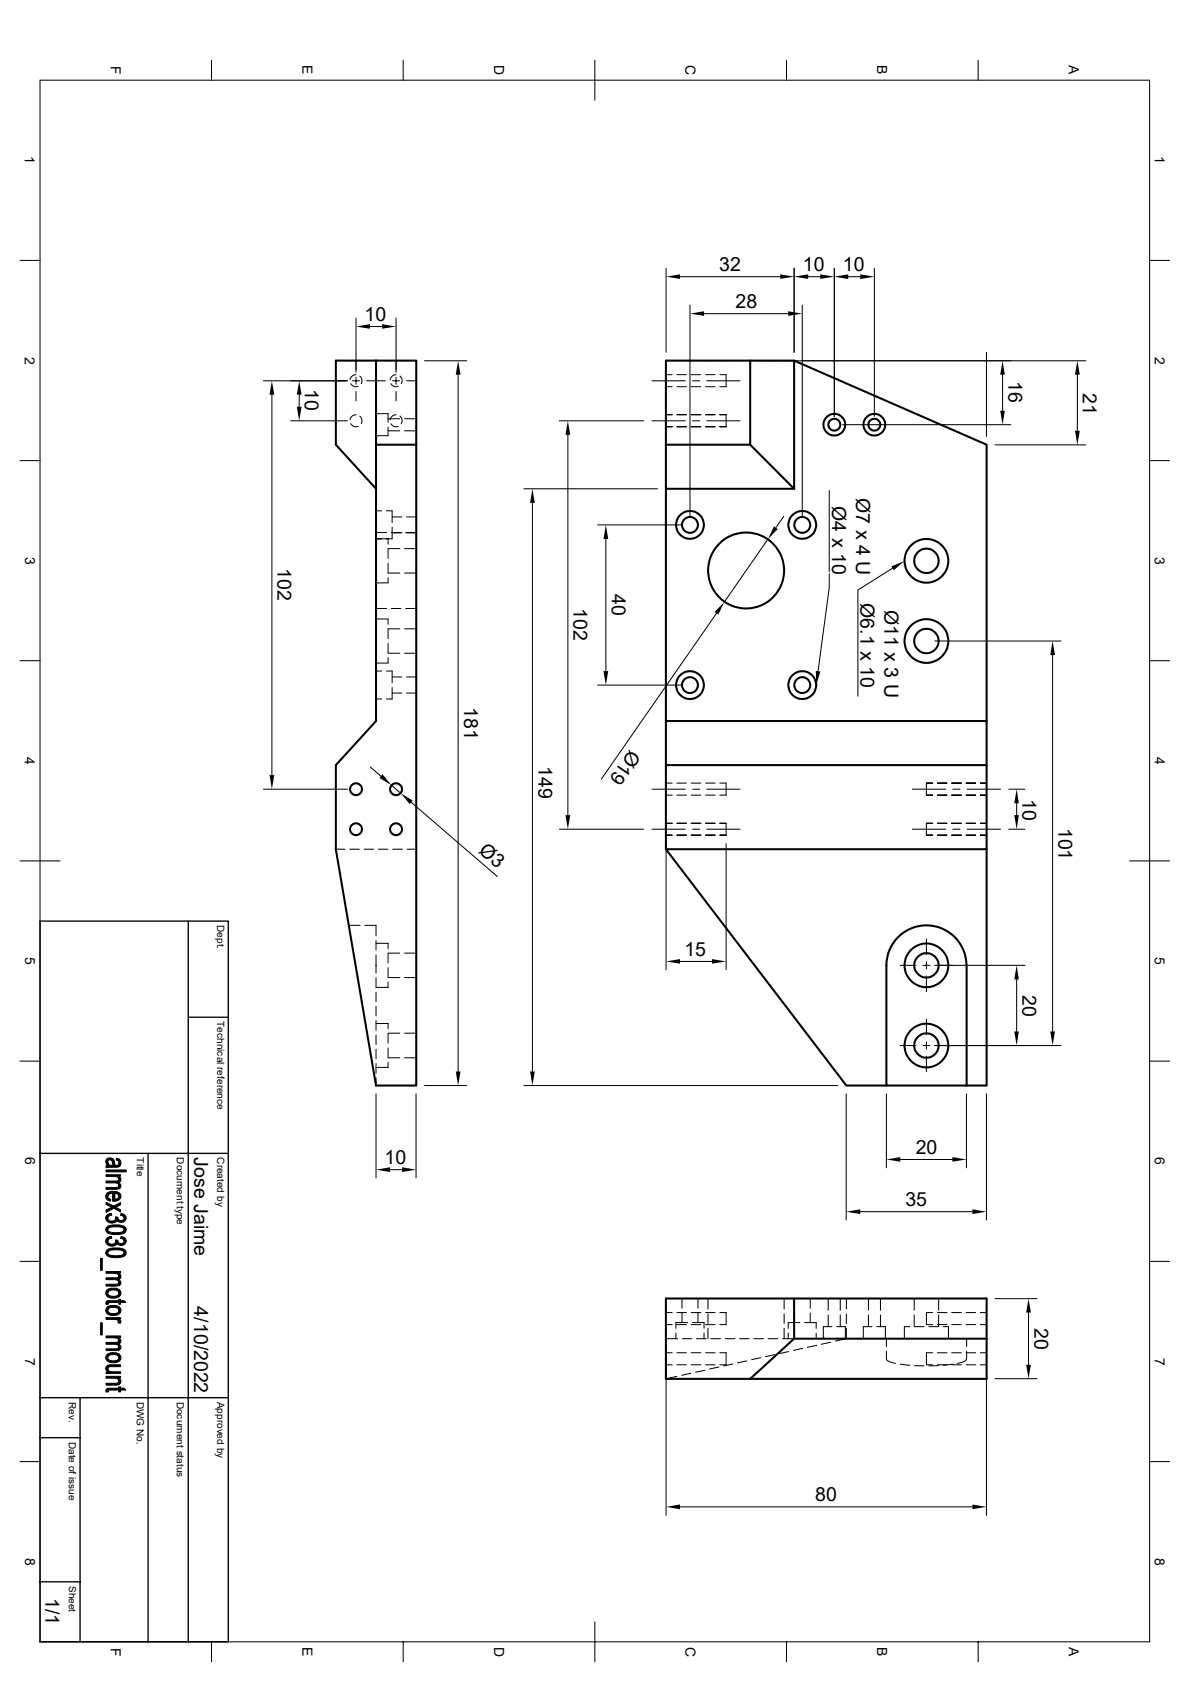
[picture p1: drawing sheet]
<svg xmlns="http://www.w3.org/2000/svg" width="297mm" height="420mm" viewBox="0 0 297 420" stroke-linecap="round" stroke-linejoin="round" font-family="sans-serif">
<g fill="none" stroke="#000" stroke-width=".51">
<path d="M93.9 90v90l-10.1 11.1v20.9l10.1 59.1h10v-160.1M93.9 90h-10.1v21l10.1 11M93.9 90h10v21M187.2 90h11M93.9 111h10M166.2 111h21v-21h-21v101.1M187.2 111l11 11M166.2 122h32v-32l48.1 21v69M166.2 191.1h80.1v20.9h-80.1zM166.2 180h80.1v11.1M166.2 212l45 59.1h10M246.3 212v59.1h-5"/>
<path d="M224.2 234a10 10 0 0 1 10.8-2.2 10 10 0 0 1 6.2 9.2l.1 30.1h-20.1v-30.1a10.1 10.1 0 0 1 3-7zM198.2 324.2h-32v20.1h21l11-10M198.2 334.3v-10.1h48.1v20.1h-59.1M198.2 334.3h48.1"/>
<circle cx="208.2" cy="106" r="2.71"/>
<circle cx="208.2" cy="106" r="1.49"/>
<circle cx="218.2" cy="106" r="2.71"/>
<circle cx="218.2" cy="106" r="1.49"/>
<circle cx="172.2" cy="131.1" r="1.98"/>
<circle cx="172.2" cy="131.1" r="3.5"/>
<circle cx="200.2" cy="131.1" r="1.98"/>
<circle cx="200.2" cy="131.1" r="3.5"/>
<circle cx="186.2" cy="142.5" r="9.5"/>
<circle cx="231.2" cy="140" r="3"/>
<circle cx="231.2" cy="140" r="5.5"/>
<circle cx="172.2" cy="171.1" r="1.98"/>
<circle cx="172.2" cy="171.1" r="3.5"/>
<circle cx="200.2" cy="171.1" r="1.98"/>
<circle cx="200.2" cy="171.1" r="3.5"/>
<circle cx="231.2" cy="160.1" r="3"/>
<circle cx="231.2" cy="160.1" r="5.5"/>
<circle cx="88.9" cy="197.1" r="1.49"/>
<circle cx="98.9" cy="197.1" r="1.49"/>
<circle cx="88.9" cy="207.1" r="1.49"/>
<circle cx="98.9" cy="207.1" r="1.49"/>
<circle cx="231.2" cy="241.1" r="3"/>
<circle cx="231.2" cy="241.1" r="5.5"/>
<circle cx="231.2" cy="261.1" r="3"/>
<circle cx="231.2" cy="261.1" r="5.5"/>
</g>
<g fill="none" stroke="#000" stroke-width=".25">
<path d="M52.8 15v5M100.6 15v5M148.5 15v10M196.3 15v5M244.1 15v5M10 20h276.9v390h-276.9zM5 65h5M88.9 79.4v13.6M98.8 79.4v13.6M166.2 67v21M169.7 69.1h25M172.2 76.2v52.7"/>
<path d="M175.7 78.3h21M198.2 67v21M200.2 76.2v52.7M201.7 69.1h3M208.2 67v37M211.7 69.1h3M218.2 67v37M286.9 65h5M65.7 95.1h21M67.9 98.6v94.9M74.7 98.6v3M87.5 95.8a1.5 1.5 0 0 0 1.9 .6"/>
<path d="M88 95.1h1.7M88.9 93.6a1.48 1.48 0 0 0-1.5 1.2M88.9 94.2v1.8M88.9 97.7v2.4M89.8 93.9a1.55 1.55 0 0 1 .4 1.9M91.5 95.1h4.7M92.3 81.5h3M97.6 95.8a1.46 1.46 0 0 0 1.8 .6M98 95.1h1.7M98.8 93.6a1.59 1.59 0 0 0-1.4 1.2M98.8 94.2v1.8M98.8 97.7v2.4"/>
<path d="M99.8 93.9a1.47 1.47 0 0 1 .4 1.9M101.5 95.1h2.3M106 90.1h10.5M114.3 93.6v173.9M162.7 95.1h8.3M166.2 90h2.9M166.2 93.6h1.6M166.2 96.6h1.6M169 93.6h2.3M169 96.6h2.3M170.3 90h2.4M172.5 93.6h2.4"/>
<path d="M172.5 96.6h2.4M172.8 95.1h1.8M173.9 90h2.4M176.1 93.6h2.4M176.1 96.6h2.4M176.4 95.1h8.3M177.5 90h2.3M179.7 93.6h1.5v3h-1.5M181 90h2.4M184.6 90h2.4M188.2 90h2.3M189.3 90.1h81.7"/>
<path d="M191.7 90h2.4M195.3 90h2.9M246.2 88v21M250.2 93.6v9M268.9 93.6v14M5 115h5M72.6 105.1h14.1M87.5 105.8a1.46 1.46 0 0 0 1.9 .7M88.9 103.5a1.47 1.47 0 0 0-1.5 1.3M89.8 103.9a1.55 1.55 0 0 1 .4 1.9M93.9 103.3h3v2.2M96.9 106.6v2.2h-3"/>
<path d="M96.9 104.6h2.9M96.9 107.6h2.9M97.6 105.8a1.43 1.43 0 0 0 1.8 .7M98.8 103.5a1.57 1.57 0 0 0-1.4 1.3M99.8 103.9a1.47 1.47 0 0 1 .4 1.9M101 104.6h2.9M101 107.6h2.9M139.6 105.1h21M141.7 108.6v94.9M162.7 105.1h8.3M166.2 103.5h1.6M166.2 106.6h1.6"/>
<path d="M169 103.5h2.3M169 106.6h2.3M172.5 103.5h2.4M172.5 106.6h2.4M172.8 105.1h1.8M176.1 103.5h2.4M176.1 106.6h2.4M176.4 105.1h8.3M179.7 103.5h1.5v3.1h-1.5M210.3 106h42M248.3 111.1h22.7M286.9 115h5"/>
<path d="M93.9 127.6h1.4M93.9 133h2.6M96.4 127.6h1.5v2.9M96.9 137h2.9M96.9 134.5v1.4M96.9 137.1v2.3M97.7 133h2.3M97.9 129.1h2.4M97.9 133.1h2.4M97.9 131.7v2.8h-4M101 137h2.9M101.3 133h2.6"/>
<path d="M101.5 129.1h2.4M101.5 133.1h2.4M130.8 122h33.3M132.9 125.6v141.9M149.1 131.1h21M151.2 134.6v33M191.6 134.7l-10.8 15.6M195.6 128.9l-2 2.9M207 122.5v20.2M93.9 154.6h3v1.3M93.9 151.9h2.6M96.9 157h2.9"/>
<path d="M96.9 143.1h2.9M96.9 157.1v2.4M96.9 140.6v2.4M96.9 144.2v1.3h-3M97.7 151.9h2.3M101 157h2.9M101 143.1h2.9M101.3 151.9h2.6M178.8 153.2l-28.7 41.4M207 143.2v3.5l-2.8 20.9M222.8 141.9l-8.7 5.4v26.5M5 165h5"/>
<path d="M93.9 167.6h1.4M93.9 174.5h1.4M96.4 167.6h1.5v2.9M96.9 163.1h2.9M96.9 160.7v2.3M96.9 164.2v1.4h-3M97.9 169h2.4M97.9 173.1h2.4M97.9 171.7v2.8h-1.5M101 163.1h2.9M101.5 169h2.4M101.5 173.1h2.4"/>
<path d="M149.1 171.1h21M233.3 160.1h31.5M262.7 163.6v94M286.9 165h5M65.7 197.1h21M92.4 191.5l2.7 2.3M97.6 197.8a1.46 1.46 0 0 0 1.8 .7M97.7 196.1l2.3 1.9M98.8 195.5a1.57 1.57 0 0 0-1.4 1.3M99.8 195.9a1.4 1.4 0 0 1 .4 1.9M162.7 197.1h8.3M166.2 198.5h1.6"/>
<path d="M166.2 195.5h1.6M169 198.5h2.3M169 195.5h2.3M172.5 198.5h2.4M172.5 195.5h2.4M172.8 197.1h1.8M176.1 198.5h2.4M176.1 195.5h2.4M176.4 197.1h8.3M179.7 195.5h1.5v3h-1.5M227.7 197.1h8.4M232.8 195.5h-1.6v3h1.6"/>
<path d="M234 198.5h2.3M234 195.5h2.3M237.5 198.5h2.4M237.5 195.5h2.4M237.8 197.1h1.8M241.1 198.5h2.4M241.1 195.5h2.4M241.4 197.1h8.3M244.7 198.5h1.6M244.7 195.5h1.6M251.8 197.1h4M5 215h10"/>
<path d="M83.8 212h2.3M87.3 212h2.4M90.9 212h2.4M94.4 212h2.4M98 212h2.4M101.6 212h2.3M102.6 200.3l21.5 18.6M139.6 207.1h21M162.7 207.1h8.3M166.2 208.5h1.6M166.2 205.6h1.6M166.2 210.7v31.4"/>
<path d="M169 208.5h2.3M169 205.6h2.3M172.5 208.5h2.4M172.5 205.6h2.4M172.8 207.1h1.8M176.1 208.5h2.4M176.1 205.6h2.4M176.4 207.1h8.3M179.7 205.6h1.5v2.9h-1.5M181.2 210.7v31.4M227.7 207.1h8.4M232.8 205.6h-1.6v2.9h1.6"/>
<path d="M234 208.5h2.3M234 205.6h2.3M237.5 208.5h2.4M237.5 205.6h2.4M237.8 207.1h1.8M241.1 208.5h2.4M241.1 205.6h2.4M241.4 207.1h8.3M244.7 208.5h1.6M244.7 205.6h1.6M251.8 207.1h4M253.7 200.6v2.9"/>
<path d="M281.9 215h10M87.1 231.1h2.8M91.1 231.1h2.8v2.6M93.9 235.5h3v1.4M93.9 238.4v4.6M93.9 234.9v2.3M96.9 238h2.9M96.9 238.1v2.4M101 238h2.9M231.2 234.5v3.9M93.9 255.6h3v1.3M93.9 244.1v2.4h3v-1.3"/>
<path d="M93.9 247.7v2.4M93.9 251.3v2.4M93.9 254.8v2.5M93.9 258.4v2.4M96.9 258h2.9M96.9 244.1h2.9M96.9 258.1v2.3M96.9 241.6v2.4M101 258h2.9M101 244.1h2.9M169.7 240.1h8M224.7 241h3.9"/>
<path d="M230.3 241h1.8M231.2 240.2v1.7M231.2 243.7v3.9M231.2 254.5v3.9M233.3 241h22.5M253.7 244.6v13M5 265h5M93.9 273.1v21M93.9 262v2.4M93.9 265.6v2.4M93.9 269.2v1.9M96.9 264.1h2.9"/>
<path d="M96.9 261.7v2.3M96.9 265.2v1.3h-3M101 264.1h2.9M103.8 273.1v21M106 271.1h10.5M130.8 271.1h78.3M211.2 273.1v31.5M221.2 273.1v18.5M224.7 261.1h3.9M230.3 261.1h1.8M231.2 260.1v1.9M231.2 263.7v3.9"/>
<path d="M233.3 261.1h31.5M241.2 273.1v18.5M246.2 273.1v31.5M286.9 265h5M97.4 292.1h2.9M224.7 289.5h13M5 315h5M214.7 302.6h28M286.9 315h5M166.2 334.3h2.9M166.2 337.8h1.6M166.2 327.7h1.6"/>
<path d="M166.2 330.8h1.6M166.2 336.4v42M168.7 332.9v1.4M169 337.8h2.3M169 327.7h2.3M169 330.8h2.3M170.2 324.2v2.4M170.2 327.8v2.4M170.3 334.3h2.4M171.6 330.2h-2.9v1.5M172.5 337.8h2.4M172.5 327.7h2.4"/>
<path d="M172.5 330.8h2.4M172.8 330.2h2.9v1.5M173.9 334.3h2.4M174.2 324.2v2.4M174.2 327.8v2.4M175.7 332.9v1.4M176.1 337.8h2.4M176.1 327.7h2.4M176.1 330.8h2.4M176.7 324.2v2.7M176.7 328.1v2.4M176.7 331.6v2.7"/>
<path d="M177.5 334.3h2.3M179.7 337.8h1.5v3h-1.5M179.7 327.7h1.5v3.1h-1.5M181 334.3h2.4M184.6 334.3h2.4M186.4 339.8l-2.3 .5M188.2 334.3h2.3M189.9 339l-2.3 .5M191.7 334.3h2.4M193.4 338.2l-2.3 .6M195.3 334.3h2.9M195.7 324.2v2.7"/>
<path d="M195.7 328.1v2.4M195.7 331.6v2.7M196.7 332.9v1.4M196.9 337.5l-2.4 .5M198.2 324.2v2.4M198.2 327.8v2.4M199.6 330.2h-2.9v1.5M200.4 336.7l-2.4 .5M200.8 330.2h2.9v1.5M202.2 324.2v2.4M202.2 327.8v2.4M203.7 332.9v1.4"/>
<path d="M203.8 335.9l-2.3 .5M206.7 324.2v3M206.7 328.3v3M207.3 335.2l-2.3 .5M207.6 331.3h-2.1v3M208.8 331.3h2.2v3M209.7 324.2v3M209.7 328.3v3M211.2 331.6v2.7l-2.7 .6M211.2 324.2v2.7M211.2 328.1v2.4M216.7 324.2v3"/>
<path d="M216.7 328.3v3M217.6 331.3h-2.1v3M218.8 331.3h2.2v3M219.8 324.2v3M219.8 328.3v3M221.2 337.4v1.9a3 3 0 0 0 2.3 1.1M221.2 334.3v1.9M227.1 331.3h-1.4v3M228.2 324.2v3M228.2 328.3v3M228.3 331.3h2.3M231.8 331.3h2.4"/>
<path d="M232.8 337.8h-1.6v3h1.6M232.8 327.7h-1.6v3.1h1.6M234 337.8h2.3M234 327.7h2.3M234 330.8h2.3M234.3 324.2v3M234.3 328.3v3M235.4 331.3h1.3v3M237.5 337.8h2.4M237.5 327.7h2.4M237.5 330.8h2.4M241.1 337.8h2.4"/>
<path d="M241.1 327.7h2.4M241.1 330.8h2.4M241.3 337.4l-.1 2.2-.7 .4-1.6 .4M241.3 334.3v1.9M244.7 337.8h1.6M244.7 327.7h1.6M244.7 330.8h1.6M246.2 336.4v42M248.3 324.3h10.5M256.7 327.7v13.1M166.2 340.8h1.6M169 340.8h2.3"/>
<path d="M169 343.7l-2.8 .6M172.4 342.9l-2.3 .5M172.5 340.8h2.4M175.9 342.1l-2.3 .5M176.1 340.8h2.4M179.4 341.3l-2.3 .5M182.9 340.6l-2.3 .5M224.7 340.7l2.4 .2M228.3 341h2.3M234 340.8h2.3M234.2 341h-2.4M237.5 340.8h2.4"/>
<path d="M237.8 340.7l-2.4 .2M241.1 340.8h2.4M244.7 340.8h1.6M248.3 344.3h10.5M5 365h5M169.7 376.3h73M286.9 365h5M52.8 410v5M100.6 410v5M148.5 405v10M196.3 410v5M244.1 410v5"/>
</g>
<path d="M10 230h47v180h-47zM47 230v180M47 254h10M10 288h47M37 288v122M10 359h10M10 349h47M20 349v61M10 395h10" fill="none" stroke="#000" stroke-width=".34"/>
<g fill="#000" stroke="#000" stroke-width=".25">
<path d="M26.5 292.1h5v.5h-5z" fill-rule="evenodd"/>
<path d="M26.9 290.2v.8z" fill-rule="evenodd"/>
<path d="M26.7 298l.2-.2v1.2l.7 .5v.4a1.18 1.18 0 0 1-1.1-.7 1.18 1.18 0 0 1 .2-1.2z" fill-rule="evenodd"/>
<path d="M26.6 289.4a1.29 1.29 0 0 1 1.7 .1v1.4a1.48 1.48 0 0 0-.9-1.3l-.5 .3-.1 1.1a1.15 1.15 0 0 1-.2-1.6z" fill-rule="evenodd"/>
<path d="M29.1 289.2l.6 .2v1l-.1-.5-.6-.3z" fill-rule="evenodd"/>
<path d="M26.5 294.9h2.6l.4-.2 .1 1.3-.1-.3-.4-.3h-2.6z" fill-rule="evenodd"/>
<path d="M26.9 297.8a3 3 0 0 1 2.8 0v.9l-.5-.6-.6-.1v1.9h-.5v-2l-.8 .3-.4 .5z" fill-rule="evenodd"/>
<path d="M29.6 293.7v.7z" fill-rule="evenodd"/>
<path d="M26.5 293.3h3.6v.4h-.5l-.1 .4-.5-.3h-2.5z" fill-rule="evenodd"/>
<path d="M26.9 290.4l.5 .5 .9 .1v-1.5l.3 .8a.56 .56 0 0 0 .5 .7 .56 .56 0 0 0 .6-.6v-1a1.14 1.14 0 0 1 .4 1.4 1.14 1.14 0 0 1-1.3 .7l-2.3 .1v-.5l.4-.1z" fill-rule="evenodd"/>
<path d="M29.7 293.8a.78 .78 0 0 1 .5 .8 .78 .78 0 0 1-.7 .7z" fill-rule="evenodd"/>
<path d="M26.5 296.5l2.9-.1 .2-.3 .1-.7a.87 .87 0 0 1 .4 1.1 .87 .87 0 0 1-1.1 .5h-2.5z" fill-rule="evenodd"/>
<path d="M28.6 298v1.5h.2l.8-.4 .1-1.3a1.18 1.18 0 0 1 .4 1.5 1.18 1.18 0 0 1-1.4 .6h-.1z" fill-rule="evenodd"/>
<path d="M25.1 314.2h.4v3h-.4z" fill-rule="evenodd"/>
<path d="M27 303.2l.8-.2 .1 .4-.8 .3-.2 .5z" fill-rule="evenodd"/>
<path d="M27 308.9l.8-.2 .1 .5-.7 .2-.3 .5z" fill-rule="evenodd"/>
<path d="M26.5 300.2l1.9 1-.5 .3-1.4-.8z" fill-rule="evenodd"/>
<path d="M26.6 303.5l.3-.2v.9a1.06 1.06 0 0 0 1 .7 1.06 1.06 0 0 0 1-.7l.1 .9a1.48 1.48 0 0 1-1.8 .2 1.48 1.48 0 0 1-.7-1.6z" fill-rule="evenodd"/>
<path d="M26.6 309.2l.3-.2v.9a1.07 1.07 0 0 0 1 .8 1.07 1.07 0 0 0 1-.7l.1 .8a1.5 1.5 0 0 1-1.8 .2 1.5 1.5 0 0 1-.7-1.5z" fill-rule="evenodd"/>
<path d="M28.8 303.9h.6l-.1 1-.1-.2-.2 .4z" fill-rule="evenodd"/>
<path d="M28.8 309.6l.6 .1-.1 .9-.1-.1-.2 .3z" fill-rule="evenodd"/>
<path d="M26.5 319.1h2.6l.4-.2 .1 1.3-.1-.4-.4-.2-2.6-.1z" fill-rule="evenodd"/>
<path d="M29.6 317.9v.7z" fill-rule="evenodd"/>
<path d="M26.5 302.1l3.6-1.8v.5l-3.6 1.9z" fill-rule="evenodd"/>
<path d="M28.4 301.7l.4-.2 1.3 .6v.5z" fill-rule="evenodd"/>
<path d="M26.5 317.5h3.6v.4h-.5l-.1 .4-.6-.3-2.4-.1z" fill-rule="evenodd"/>
<path d="M29.7 318a.81 .81 0 0 1 .5 .8 .81 .81 0 0 1-.7 .7z" fill-rule="evenodd"/>
<path d="M26.8 306.2l.1 .8a1.73 1.73 0 0 0 2 .8 1.97 1.97 0 0 0 2.1-.7v.8l-.2 .1-.9 .2h-1.6a1.71 1.71 0 0 1-1.9-1.2z" fill-rule="evenodd"/>
<path d="M26.8 312l.1 .8a1.73 1.73 0 0 0 2 .8h.1a1.77 1.77 0 0 0 2-.8v.8l-.2 .2-.9 .2h-1.6a1.71 1.71 0 0 1-1.9-1.2z" fill-rule="evenodd"/>
<path d="M30.2 303l.9 .3-.1 .8-.2-.4-.7-.2z" fill-rule="evenodd"/>
<path d="M30.2 308.8l.9 .3-.1 .8-.2-.4-.7-.3z" fill-rule="evenodd"/>
<path d="M29.4 304a.82 .82 0 0 0 .7 .8 .82 .82 0 0 0 .9-.7l.1-.8a1.13 1.13 0 0 1 .1 1.6 1.13 1.13 0 0 1-1.5 .2l-.4-.2z" fill-rule="evenodd"/>
<path d="M26.8 306.2l1.4-.3h1.6a1.29 1.29 0 0 1 1.6 1.7l-.4 .3v-.9a1.9 1.9 0 0 0-2.3-.7 1.58 1.58 0 0 0-1.8 .7z" fill-rule="evenodd"/>
<path d="M29.4 309.8a.82 .82 0 0 0 .7 .7 .82 .82 0 0 0 .9-.6l.1-.8a1.17 1.17 0 0 1-.1 1.7 1.17 1.17 0 0 1-1.7-.2z" fill-rule="evenodd"/>
<path d="M26.8 312l1.4-.4 1.6 .1a1.29 1.29 0 0 1 1.6 1.6l-.4 .3v-.8a1.76 1.76 0 0 0-2-.7 1.86 1.86 0 0 0-2.1 .7z" fill-rule="evenodd"/>
<path d="M25.1 330.3h.4v3h-.4z" fill-rule="evenodd"/>
<path d="M26.6 324.9l.4-.1v.9l-.5 .1-.1-.5z" fill-rule="evenodd"/>
<path d="M26.9 322a3 3 0 0 1 2.8 0v.9a1.67 1.67 0 0 0-2.6-.5l-.2 .5z" fill-rule="evenodd"/>
<path d="M26.9 326.3a3 3 0 0 1 2.8 0v.9a1.67 1.67 0 0 0-2.6-.5l-.2 .5z" fill-rule="evenodd"/>
<path d="M26.5 335.2h2.6l.4-.2 .1 1.3-.1-.4-.5-.2h-2.5z" fill-rule="evenodd"/>
<path d="M26.9 338.1l.2-.1a3.1 3.1 0 0 1 2.6 .1v.9a1.65 1.65 0 0 0-2.4-.5l-.4 .5z" fill-rule="evenodd"/>
<path d="M29.6 334v.7z" fill-rule="evenodd"/>
<path d="M26.5 329h3.6v.4h-.6v.5l-.2-.3-.3-.1-2.5-.1z" fill-rule="evenodd"/>
<path d="M26.5 333.6h3.6v.4h-.5l-.1 .4-.5-.3h-2.5z" fill-rule="evenodd"/>
<path d="M26.5 320.7l2.9-.1 .2-.3 .1-.8a.88 .88 0 0 1 .4 1.2 .88 .88 0 0 1-1.1 .4h-2.5z" fill-rule="evenodd"/>
<path d="M26.7 322.1l.2-.1v.9a1.65 1.65 0 0 0 2.4 .6l.4-.5v-1a1.23 1.23 0 0 1 .3 1.5 1.23 1.23 0 0 1-1.4 .6 1.61 1.61 0 0 1-2.2-1.4z" fill-rule="evenodd"/>
<path d="M26.7 326.4l.2-.1v.9a1.65 1.65 0 0 0 2.4 .6l.4-.4v-1.1a1.23 1.23 0 0 1 .3 1.5 1.23 1.23 0 0 1-1.4 .7 1.61 1.61 0 0 1-2.2-1.5z" fill-rule="evenodd"/>
<path d="M29.5 329.4l.7 .5-.2 .6-.6-.2z" fill-rule="evenodd"/>
<path d="M29.7 334.1a.81 .81 0 0 1 .5 .8 .81 .81 0 0 1-.7 .7z" fill-rule="evenodd"/>
<path d="M26.5 336.8h2.4a.54 .54 0 0 0 .7-.5l.1-.6a.86 .86 0 0 1 .4 1.1 .86 .86 0 0 1-1.1 .4h-2.5z" fill-rule="evenodd"/>
<path d="M26.8 338.2l.1 .8a1.74 1.74 0 0 0 2.5 .5l.3-.4v-1a1.23 1.23 0 0 1 .3 1.5 1.23 1.23 0 0 1-1.4 .6 1.62 1.62 0 0 1-2.2-1.4z" fill-rule="evenodd"/>
<path d="M27 324.8h2.6v-.4h.5v.4h.9l.4 .4h-1.3v.5h-.5v-.5h-2.3l-.3 .3z" fill-rule="evenodd"/>
<path d="M26.6 346.8l.4-.1v.9h-.5l-.1-.5z" fill-rule="evenodd"/>
<path d="M26.9 341.8l.1 .8z" fill-rule="evenodd"/>
<path d="M29.6 344.1v.7z" fill-rule="evenodd"/>
<path d="M26.5 341.2l.9-.4h2.7v.4l-2.9 .1-.3 .4v.8l-.5-.6z" fill-rule="evenodd"/>
<path d="M26.5 342.6h.5l.1-.4 .5 .3h2.5v.4h-3.6z" fill-rule="evenodd"/>
<path d="M26.5 343.7h3.6v.4h-.5v.5l-.9-.5h-2.2z" fill-rule="evenodd"/>
<path d="M26.5 345.4l2.9-.1 .2-.3 .1-.9a.94 .94 0 0 1 .4 1.2 .94 .94 0 0 1-1.1 .6h-2.5z" fill-rule="evenodd"/>
<path d="M27 346.7l2.6-.1v-.3h.5v.3h.9l.4 .5h-1.3v.5h-.5v-.5h-2.4l-.2 .2z" fill-rule="evenodd"/>
</g>
<g fill="#000">
<path d="M166.2 69.1l3.5-.6v1.1zM172.2 78.3l3.5-.6v1.2zM194.7 68.5l3.5 .6-3.5 .5zM196.7 77.7l3.5 .6-3.5 .6zM198.2 69.1l3.5-.6v1.1zM204.7 68.5l3.5 .6-3.5 .5zM208.2 69.1l3.5-.6v1.2zM214.7 68.5l3.5 .6-3.5 .6zM67.9 95.1l.6 3.5h-1.2zM74.7 95.1l.6 3.5h-1.2zM88.9 81.5l3.4-.6v1.2zM95.3 80.9l3.5 .6-3.5 .6z"/>
<path d="M114.3 90.1l.6 3.5h-1.2zM250.2 90.1l.6 3.5h-1.2zM268.9 90.1l.6 3.5h-1.2zM74.1 101.6h1.2l-.6 3.5zM141.7 105.1l.6 3.5h-1.2zM249.6 102.6h1.2l-.6 3.4zM268.3 107.6h1.2l-.6 3.5zM132.9 122l.6 3.6h-1.2zM151.2 131.1l.6 3.5h-1.2zM193.2 131.4l.9 .7-2.5 2.6zM180.8 150.3l-1.5 3.2-.9-.7zM222.5 141.4l3.2-1.3-2.6 2.3z"/>
<path d="M150.6 167.6h1.2l-.6 3.5zM203.6 167.5l1.2 .2-1.1 3.4zM262.7 160.1l.6 3.5h-1.2zM67.3 193.5h1.2l-.6 3.6zM95.5 193.3l2.2 2.8-3-1.9zM100 198l3 1.9-.8 .8zM141.1 203.5h1.2l-.6 3.6zM253.7 197.1l.6 3.5h-1.1zM253.2 203.5h1.1l-.6 3.6zM166.2 240.1l3.5-.6v1.1zM177.7 239.5l3.5 .6-3.5 .5zM253.7 241l.6 3.6h-1.1z"/>
<path d="M253.2 257.6h1.1l-.6 3.5zM262.1 257.6h1.2l-.6 3.5zM113.7 267.5h1.2l-.6 3.6zM132.3 267.5h1.2l-.6 3.6zM93.9 292.1l3.5-.6v1.2zM100.3 291.5l3.5 .6-3.5 .6zM221.2 289.5l3.5-.6v1.2zM237.7 288.9l3.5 .6-3.5 .6zM211.2 302.6l3.5-.6v1.1zM242.7 302l3.5 .6-3.5 .5zM256.7 324.3l.6 3.4h-1.2zM256.1 340.8h1.2l-.6 3.5z"/>
<path d="M166.2 376.3l3.5-.6v1.2zM242.7 375.7l3.5 .6-3.5 .6z"/>
</g>
<g font-size="4.9">
<text x="179.5" y="67.6">32</text>
<text x="200.4" y="67.6">10</text>
<text x="210.4" y="67.6">10</text>
<text x="183.6" y="76.8">28</text>
<text x="91" y="80.1">10</text>
<text x="251.7" y="95.2" transform="rotate(90 251.7 95.2)">16</text>
<text x="76.1" y="97.2" transform="rotate(90 76.1 97.2)">10</text>
<text x="270.3" y="98.2" transform="rotate(90 270.3 98.2)">21</text>
<text x="213.7" y="124.3" transform="rotate(90 213.7 124.3)">Ø7 x 4 U</text>
<text x="207.7" y="126.3" transform="rotate(90 207.7 126.3)">Ø4 x 10</text>
<text x="69.3" y="141.9" transform="rotate(90 69.3 141.9)">102</text>
<text x="152.7" y="148.4" transform="rotate(90 152.7 148.4)">40</text>
<text x="143.2" y="151.8" transform="rotate(90 143.2 151.8)">102</text>
<text x="214.8" y="150.6" transform="rotate(90 214.8 150.6)">Ø6.1 x 10</text>
<text x="220.8" y="152.2" transform="rotate(90 220.8 152.2)">Ø11 x 3 U</text>
<text x="115.8" y="176.7" transform="rotate(90 115.8 176.7)">181</text>
<text x="134.4" y="191.3" transform="rotate(90 134.4 191.3)">149</text>
<text x="157.3" y="186.9" transform="rotate(125 157.3 186.9)">Ø19</text>
<text x="255.2" y="199.4" transform="rotate(90 255.2 199.4)">10</text>
<text x="264.2" y="206.7" transform="rotate(90 264.2 206.7)">101</text>
<text x="119.3" y="212.7" transform="rotate(41 119.3 212.7)">Ø3</text>
<text x="170.8" y="238.6">15</text>
<text x="255.2" y="248.4" transform="rotate(90 255.2 248.4)">20</text>
<text x="48.5" y="289" transform="rotate(90 48.5 289)">Jose Jaime</text>
<text x="96" y="290.6">10</text>
<text x="228.6" y="288">20</text>
<text x="226" y="301.1">35</text>
<text x="48.5" y="326.2" transform="rotate(90 48.5 326.2)">4/10/2022</text>
<text x="258.2" y="331.6" transform="rotate(90 258.2 331.6)">20</text>
<text x="203.5" y="374.8">80</text>
<text x="11.3" y="399.1" transform="rotate(90 11.3 399.1)">1/1</text>
</g>
<g font-size="3.5">
<text x="27.6" y="16.4" transform="rotate(90 27.6 16.4)">F</text>
<text x="75.5" y="16.3" transform="rotate(90 75.5 16.3)">E</text>
<text x="123.3" y="16.3" transform="rotate(90 123.3 16.3)">D</text>
<text x="171.1" y="16.3" transform="rotate(90 171.1 16.3)">C</text>
<text x="218.9" y="16.3" transform="rotate(90 218.9 16.3)">B</text>
<text x="266.8" y="16.3" transform="rotate(90 266.8 16.3)">A</text>
<text x="6.2" y="39" transform="rotate(90 6.2 39)">1</text>
<text x="288.2" y="39" transform="rotate(90 288.2 39)">1</text>
<text x="6.2" y="89" transform="rotate(90 6.2 89)">2</text>
<text x="288.2" y="89" transform="rotate(90 288.2 89)">2</text>
<text x="6.3" y="139" transform="rotate(90 6.3 139)">3</text>
<text x="288.2" y="139" transform="rotate(90 288.2 139)">3</text>
<text x="6.2" y="189" transform="rotate(90 6.2 189)">4</text>
<text x="288.2" y="189" transform="rotate(90 288.2 189)">4</text>
<text x="6.3" y="239" transform="rotate(90 6.3 239)">5</text>
<text x="288.2" y="239" transform="rotate(90 288.2 239)">5</text>
<text x="6.3" y="289" transform="rotate(90 6.3 289)">6</text>
<text x="288.2" y="289" transform="rotate(90 288.2 289)">6</text>
<text x="6.3" y="339" transform="rotate(90 6.3 339)">7</text>
<text x="288.2" y="339" transform="rotate(90 288.2 339)">7</text>
<text x="6.3" y="389" transform="rotate(90 6.3 389)">8</text>
<text x="288.2" y="389" transform="rotate(90 288.2 389)">8</text>
<text x="27.6" y="411.4" transform="rotate(90 27.6 411.4)">F</text>
<text x="75.5" y="411.3" transform="rotate(90 75.5 411.3)">E</text>
<text x="123.3" y="411.2" transform="rotate(90 123.3 411.2)">D</text>
<text x="171.1" y="411.2" transform="rotate(90 171.1 411.2)">C</text>
<text x="218.9" y="411.3" transform="rotate(90 218.9 411.3)">B</text>
<text x="266.8" y="411.3" transform="rotate(90 266.8 411.3)">A</text>
</g>
<g font-size="2.5">
<text x="54.2" y="231" transform="rotate(90 54.2 231)">Dept.</text>
<text x="54.2" y="255" transform="rotate(90 54.2 255)">Technical reference</text>
<text x="34.2" y="289" transform="rotate(90 34.2 289)">Title</text>
<text x="44.2" y="289" transform="rotate(90 44.2 289)">Document type</text>
<text x="54.2" y="289" transform="rotate(90 54.2 289)">Created by</text>
<text x="17.2" y="350" transform="rotate(90 17.2 350)">Rev.</text>
<text x="34.2" y="350" transform="rotate(90 34.2 350)">DWG No.</text>
<text x="44.2" y="350" transform="rotate(90 44.2 350)">Document status</text>
<text x="54.2" y="350" transform="rotate(90 54.2 350)">Approved by</text>
<text x="17.2" y="360" transform="rotate(90 17.2 360)">Date of issue</text>
<text x="17.2" y="396" transform="rotate(90 17.2 396)">Sheet</text>
</g>
</svg>
